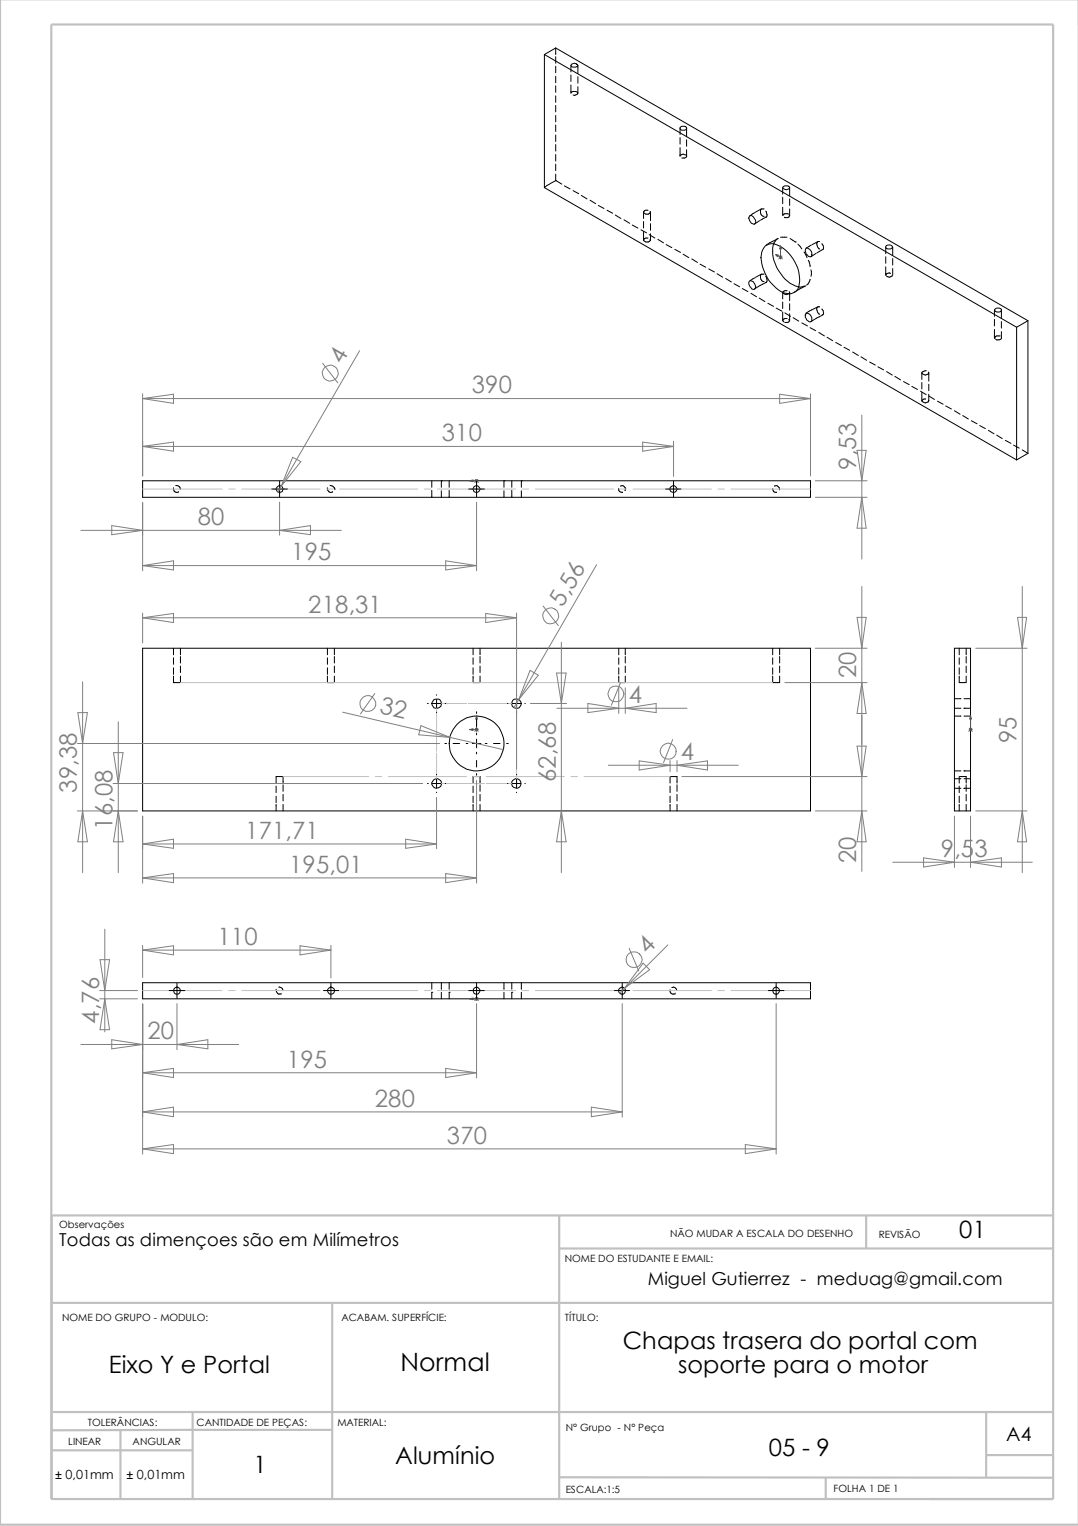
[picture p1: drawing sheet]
<svg xmlns="http://www.w3.org/2000/svg" width="210mm" height="297mm" viewBox="0 0 210 297" stroke-linecap="round" stroke-linejoin="round" font-family="sans-serif">
<g fill="none" stroke="#c0c0c0" stroke-width=".42">
<path d="M0 0v296.8h210M10 4.8h195.1v287h-195.1zM108.9 236.6v55.3M168.7 236.5v6.4M205.1 236.6h-195v55.3M10.1 253.6h195M64.7 253.6v38.3M108.9 243h96.2M10.3 274.9h194.8M23.5 278.4v13.2M37.2 278.3h27.4M37.5 278.3l-27.5 .1"/>
<path d="M37.5 274.9v17M192 274.8v12.8M10.2 282.3h27.3M108.9 287.6h96.2M160.8 287.6v4.2M192 283.2h13.1"/>
</g>
<g fill="none" stroke="#000" stroke-width=".19">
<path d="M106 10.6v25.9M106 10.6l92 53.1M108.2 9.3v1.3M108.2 11v1.3M108.2 12.9v1.3M108.2 14.8v1.3M108.2 16.7v1.3M108.2 18.7v1.2M108.2 9.3l-2.2 1.3M108.2 9.3l92 53.1M111.2 12.7v1.3M111.2 14.6v1.3"/>
<path d="M111.2 16.5v1.6M111.3 12.6v-.1a.86 .86 0 0 1 1.2 .2 .85 .85 0 0 1-1.3 0zM112.3 17.9a.9 .9 0 0 0-1.1 .2M112.4 17.9l.1 .2M112.5 18.1a.79 .79 0 0 1-.9 .4M112.5 12.7v1.6M112.5 14.9v1.3M112.5 16.9v1.2M106 36.5l92 53M107 35.8l-1 .7M108.2 35.1l1.2 .7M108.2 33.9v1.3l-1.1 .6"/>
<path d="M108.2 20.5v1.3M108.2 22.5v1.2M108.2 24.3v1.3M108.2 26.3v1.2M108.2 28.1v1.3M108.2 30.1v1.3M108.2 31.9v1.3M109.9 36.2l1.1 .6M111.6 37.1l1.1 .6M113.2 38l1.1 .7M114.9 39l1.1 .7M116.5 40l1.1 .6"/>
<path d="M132.4 24.9v1.3M132.4 26.8v1.3M132.4 28.7v1.7M132.6 24.7l.4-.1a.5 .5 0 0 1 .7 .5 .68 .68 0 0 1-.7 .3 .68 .68 0 0 1-.6-.6zM133.5 30.2l-.5-.2-.6 .3M133.6 30.2l.1 .1M133.7 29.2v1.3l-.4 .3h-.5M133.7 24.9v1.7M133.7 27.2v1.3M152.4 36.5v1.3M152.4 38.4v1.3M152.5 36.4l.6-.2a.52 .52 0 0 1 .7 .3 .75 .75 0 0 1-.7 .4 .75 .75 0 0 1-.7-.4z"/>
<path d="M153.8 36.5v1.6M153.8 38.7v1.3M118.2 40.9l1.1 .6M119.8 41.9l1.1 .6M121.5 42.8l1.1 .7M123.1 43.8l1.1 .6M124.8 44.7l1.1 .6M125.3 41.3l.2 .3M125.3 46.8l.2 .2M125.3 41.3v1.2M125.3 43.1v1.3M125.3 45.1v1.7"/>
<path d="M126 40.9h.1M126 46.3h.1M126 40.9a.52 .52 0 0 0-.7 .4M126 46.3l-.5 .1-.2 .4M126.4 45.7l1.1 .6M126.6 41.2l.1 .1M126.6 46.6l.1 .2M126.7 41.3l-.5 .4-.6-.1M126.7 46.8l-.5 .3-.6-.1M126.7 41.3v1.7M126.7 43.5v1.3M126.7 45.5v1.3"/>
<path d="M128.1 46.6l1.1 .7M129.7 47.6l1.1 .6M131.4 48.5l1.1 .6M133 49.5l1.1 .7M134.7 50.4l1.1 .7M136.3 51.4l1.1 .6M138 52.4l1.1 .5M139.6 53.3l1.1 .7M141.3 54.2l1.1 .7M142.9 55.2l1.1 .6M144.5 56.2l1.1 .6M145.9 54.8a.74 .74 0 0 1 1.1 .5 .56 .56 0 0 1 .1 .7 .56 .56 0 0 1-.7 .2l-.4-.4a.91 .91 0 0 1-.1-1z"/>
<path d="M146 42l.1-.1a1.34 1.34 0 0 1 1 1.6 .74 .74 0 0 1-1.1-.5 .72 .72 0 0 1 0-1zM146.2 57.1l1.1 .7M147.1 41.3l-1.1 .7M147.1 54l-1.1 .6M147.8 58l1.1 .7M147.9 43l-1 .6M148.3 40.7l-1.1 .6M148.3 53.4l-1.1 .6M148.6 42.1h.1M148.6 40.7h.1M148.6 54.8h.1M148.6 53.4h.1"/>
<path d="M148.6 40.7l-.4 .1a1.02 1.02 0 0 0 .4 1.3M148.6 53.4l-.4 .1a1.06 1.06 0 0 0 .4 1.3M149 47.9a2.48 2.48 0 0 1 3.1 .1 7.6 7.6 0 0 1 3.4 7.8 2.18 2.18 0 0 1-2.9 1.2 8 8 0 0 1-4.3-7.4 2.94 2.94 0 0 1 .7-1.7zM149.1 41.1l.2 .4a.48 .48 0 0 1-.2 .8l-1 .6M149.1 53.8l.2 .3a.64 .64 0 0 1-.1 .9M149.1 55h.1M149.2 55l-2.3 1.2M149.5 59l1.1 .6M151.1 60l1.1 .6M151.4 46.4l-.2 .2a4.3 4.3 0 0 0-.2 4.7 6.8 6.8 0 0 0 4.8 4.6l.9-.2M151.6 46.4l-2.4 1.3M152 46.2h1.2"/>
<path d="M152.4 56.9l.3 .3M152.4 40.3v1.6M152.4 56.9v1.3M152.4 58.8v1.3M153.1 56.6h.1M153.1 56.6l-.6 .2-.1 .1M153.6 41.7l-.8-.1-.4 .3M153.7 41.9h.1M153.7 56.8l.1 .1M153.8 41.9l-.2 .4h-.9M153.8 56.9l-.2 .3-.5 .1-.4-.1M153.8 40.7v1.2"/>
<path d="M153.8 56.9v1.6M153.8 59.1v1.3M153.8 46.4l1.1 .7M154.9 47.1h.1M155.4 47.5l.7 1M156.5 49.1l.6 1.1M156.9 55.7l-2.3 1.2M157 48.3a1.04 1.04 0 0 1 .9 .6 1.04 1.04 0 0 1-.1 1.1 1.1 1.1 0 0 1-.8-1.7zM157.4 50.7l.3 1.2M157.7 54.4l-.4 .9-.2 .2M157.9 52.5v1.3M158 47.7l-1 .6"/>
<path d="M158.9 49.3l-1 .7M159.3 47l-1.1 .6M159.3 59.7l-2.4 1.3M159.6 47h-.3a.63 .63 0 0 0-.1 1l.4 .5M159.6 59.7a.45 .45 0 0 0-.5 .2 .45 .45 0 0 0 0 .5l.2 .6 .3 .2M160 47.4l.1 .1a.91 .91 0 0 1 .2 1h-.2M160.1 48.6l-1 .6M172.5 53.5h.1M172.5 48.1v1.3M172.5 50v1.3M172.5 51.9v1.6M172.6 47.8l.3-.1a.56 .56 0 0 1 .8 .5 .7 .7 0 0 1-.7 .3 .7 .7 0 0 1-.5-.6z"/>
<path d="M173.4 53.2l-.3-.1-.6 .3M173.7 53.6l-.6 .4-.5-.2M173.8 48.1v1.6M173.8 50.3v1.3M173.8 52.3v1.2M152.4 62.3l.3 .4M152.4 60.7v1.6M152.8 60.9l1.1 .7M153.1 62h.1M153.1 62l-.4 .1-.3 .2M153.6 62.2l.2 .1M153.8 62.3l-.2 .4-.8 .1"/>
<path d="M153.8 61.1v1.2M154.4 61.8l1.1 .7M156.1 62.9l1.1 .5M157 61.1a1.02 1.02 0 0 1 1.1 1.4l-.2 .1a.99 .99 0 0 1-.9-.5 .99 .99 0 0 1 0-1zM157.7 63.8l1.1 .6M159.4 64.7l1.1 .7M160 60.1l.1 .1a.91 .91 0 0 1 .2 1h-.2M160.2 61.3l-2.3 1.3M161 65.6l1.1 .7M162.7 66.7l1.1 .6M164.3 67.6l1.1 .6M166 68.5l1.1 .7"/>
<path d="M167.6 69.5l1.1 .6M169.3 70.5l1.1 .6M170.9 71.4l1.1 .6M172.6 72.3l1.1 .7M174.2 73.3l1.1 .6M175.9 74.3l1.1 .6M177.5 75.2l1.1 .6M179.2 76.1l1.1 .7M179.5 72.6l.2 .2M179.5 78l.2 .3M179.5 72.6v1.3M179.5 74.5v1.2"/>
<path d="M179.5 76.4v1.6M180.2 72.2h.1M180.2 72.2l-.6 .2-.1 .2M180.3 77.7h-.4l-.4 .3M180.8 72.4v.2M180.8 77.9v.1M180.8 77.1l1.1 .7M180.8 72.6l-.1 .2-.5 .2-.4-.2M180.8 78l-.1 .3-.5 .1-.4-.1M180.8 72.6v1.6M180.8 74.8v1.3M180.8 76.7v1.3"/>
<path d="M182.5 78.1l1.1 .6M184.1 79l1.2 .6M185.8 80l1.1 .6M193.6 65.8h.1M193.6 60.3v1.3M193.6 62.2v1.2M193.6 64.1v1.7M193.9 60.1l.4-.1a.5 .5 0 0 1 .7 .5l-.4 .2a.56 .56 0 0 1-.9-.5zM194.6 65.4h.1M194.6 65.4h-.5l-.5 .4M195 64.5v1.4a.9 .9 0 0 1-1.1 .2M195 60.3v1.7"/>
<path d="M195 62.6v1.3M198 63.7v25.8M200.2 62.4l-2.2 1.3M200.2 62.4v25.9M27.8 93.6h130v3.2h-130zM33.8 94.9l.2 .8 .5 .2 .3-.2M34.2 94.5a.62 .62 0 0 1 .9 .7M52.9 95.2h3.1M54.4 93.7v3M63.8 94.9a.67 .67 0 0 0 .2 .8 .67 .67 0 0 0 .8 0M64.3 94.5h.1a.72 .72 0 0 1 .7 .7M65.1 95.2h.1"/>
<path d="M84.1 93.6v1.3M84.1 95.4v1.4M85.9 93.6h.1M85.9 93.6v1.3M85.9 95.5v1.3M87.5 93.6v1.3M87.5 95.4v1.4M91.3 95.2h3M92.8 93.7v3M98.1 93.6h.1M98.1 93.6v1.3M98.1 95.5v1.3"/>
<path d="M99.7 93.6v1.3M99.7 95.4v1.4M101.5 93.6h.1M101.5 93.6v1.3M101.5 95.5v1.3M120.5 95.1l.1 .6 .6 .1M120.8 94.6h.6l.4 .3-.1 .5M129.6 95.2h3M131.1 93.7v3M150.5 95.1l.1 .6 .6 .1M150.8 94.6h.6l.3 .3v.5M187.5 80.9l1.1 .7"/>
<path d="M189.1 81.9l1.1 .6M190.8 82.8l1.1 .6M192.4 83.8l1.1 .6M194.1 84.7l1.1 .7M195.7 85.7l1.1 .6M197.4 86.6l1.1 .6M199.1 87.6l1.1 .7M200.2 88.3l-2.2 1.2M27.8 126.2h130v31.6h-130zM33.8 131.6v1.3h1.3M33.8 126.2v1.3M33.8 128v1.3"/>
<path d="M33.8 130v1.3M35.1 126.2v1.3M35.1 127.8v1.3M35.1 129.7v1.2M35.1 131.6v1.3M63.8 131.6v1.3h1.2M63.8 126.2v1.3M63.8 128v1.3M63.8 130v1.3M65.1 126.2v1.3M65.1 127.8v1.3M65.1 129.7v1.2"/>
<path d="M65.1 131.6v1.3M83.2 136.9h.2M84.2 136.9h1.7M84.5 136.2a.95 .95 0 0 1 1.4 .4 .95 .95 0 0 1-.7 1.3 .95 .95 0 0 1-1.1-1zM85 135.2v.1M85 136.2v1.6M85 138.6v.1M86.7 136.9h.1M92.1 131.6v1.3h1.3M92.1 126.2v1.3M92.1 128v1.3M92.1 130v1.3"/>
<path d="M92.8 138.5v.4M93.5 126.2v1.3M93.5 127.8v1.3M93.5 129.7v1.2M93.5 131.6v1.3M98.8 136.9h.1M99.7 136.9h1.7M100.6 135.2v.1M100.6 136.2v1.6M100.6 138.6v.1M102.2 136.9h.1M120.5 131.6v1.3h1.3v-1.3"/>
<path d="M120.5 126.2v1.3M120.5 128v1.3M120.5 130v1.3M121.8 126.2v1.3M121.8 127.8v1.3M121.8 129.7v1.2M150.5 131.6v1.3h1.3v-1.3M150.5 126.2v1.3M150.5 128v1.3M150.5 130v1.3M151.8 126.2v1.3M151.8 127.8v1.3"/>
<path d="M151.8 129.7v1.2M185.8 136h1.3M185.8 137.9h1.3M185.8 139.4h1.3M185.8 126.2h3.2v31.6h-3.2zM186.8 131.6v1.3h1.2M186.8 126.2v1.3M186.8 128v1.3M186.8 130v1.3M187.7 137.9h.1M187.7 136h1.3M187.7 137.9h1.3"/>
<path d="M187.7 139.4h1.3M188.1 126.2v1.3M188.1 127.8v1.3M188.1 129.7v1.2M188.1 131.6v1.3M53.8 152.4v-1.2h1.3v1.2M53.8 153v1.3M53.8 155v1.2M53.8 156.6v1.2M55.1 152.8v1.2M55.1 154.6v1.3M55.1 156.6v1.2"/>
<path d="M83.2 152.5h.2M84.2 152.5h1.7M85 150.7v.1M85 151.7v1.7M85 154.2v.1M86.6 144.7h.4M86.7 152.5h.1M88.2 144.7h1.3M90.8 144.7h.3M91.9 144.7h1.7M92.1 152.4v-1.2h1.4v1.2M92.1 153v1.3"/>
<path d="M92.1 155v1.2M92.1 156.6v1.2M92.8 140.2v1.2M92.8 142.7v.3M92.8 143.9v1.7M92.8 146.4v.4M92.8 148v1.3M92.8 150.6v.3M93.5 152.8v1.2M93.5 154.6v1.3M93.5 156.6v1.2M94.5 144.7h.3"/>
<path d="M96.1 144.7h1.3M98.6 144.7h.4M98.8 152.5h.1M99.7 152.5h1.7M100.6 150.7v.1M100.6 151.7v1.7M100.6 154.2v.1M102.2 152.5h.1M130.5 152.4v-1.2h1.3v1.2M130.5 153v1.3M130.5 155v1.2M130.5 156.6v1.2"/>
<path d="M131.8 152.8v1.2M131.8 154.6v1.3M131.8 156.6v1.2M185.8 151.6h1.3M185.8 153.4h1.3M185.8 150.1h1.3M186.8 151.2v1.2M186.8 153v1.3M186.8 155v1.2M186.8 156.6v1.2M186.9 151.2h1.2v1.2M187.7 153.4h.1"/>
<path d="M187.7 150.1h.1M187.7 151.6h1.3M187.7 153.4h1.3M187.7 150.1h1.3M188.1 152.8v1.2M188.1 154.6v1.3M188.1 156.6v1.2M27.8 191.3h130v3.1h-130zM32.9 192.8h3.1M34.5 191.4v2.9M53.8 192.6v.5l.4 .4 .6-.1M54.3 192.1h.1a.57 .57 0 0 1 .6 .7"/>
<path d="M63 192.8h3M64.4 191.4v2.9M84.1 193.2h.1M84.1 191.3v1.3M84.1 193.2v1.2M85.9 191.3v1.3M85.9 193.2v1.2M87.5 193.2h.1M87.5 191.3v1.3M87.5 193.2v1.2M91.3 192.8h3M92.8 191.4v2.9"/>
<path d="M98.1 191.3v1.3M98.1 193.2v1.2M99.7 193.2h.1M99.7 191.3v1.3M99.7 193.2v1.2M101.5 191.3v1.3M101.5 193.2v1.2M119.6 192.8h3M121.2 191.4v2.9M130.5 192.6v.5l.4 .4h.5l.1-.2M130.8 192.2h.6l.3 .5M149.6 192.8h3.1"/>
<path d="M151.1 191.4v2.9"/>
<circle cx="54.5" cy="95.2" r=".68"/>
<circle cx="92.8" cy="95.2" r=".66"/>
<circle cx="131.1" cy="95.2" r=".68"/>
<circle cx="100.6" cy="136.9" r=".94"/>
<circle cx="85" cy="152.5" r=".91"/>
<circle cx="92.8" cy="144.7" r="5.3"/>
<circle cx="100.6" cy="152.5" r=".91"/>
<circle cx="34.5" cy="192.8" r=".68"/>
<circle cx="64.5" cy="192.8" r=".68"/>
<circle cx="92.8" cy="192.8" r=".66"/>
<circle cx="121.1" cy="192.8" r=".66"/>
<circle cx="151.1" cy="192.8" r=".66"/>
</g>
<g fill="#00f" stroke="#00f" stroke-width=".19">
<path d="M91.4 194.4l.7-.1v.3z"/>
<path d="M189 139.3l.1 .7h-.3z"/>
<path d="M91.4 142l.7-.2v.4z"/>
<path d="M92.8 139.3l.2 .7h-.4z"/>
<path d="M151 49.6h.6l-.2 .4z"/>
<path d="M152 47.9l.1 .6h-.3z"/>
<path d="M91.4 93.6l.7-.2v.4z"/>
</g>
<g fill="none" stroke="#00f" stroke-width=".19">
<path d="M151 49.6l1 .5M151.7 50.1h.6M151.7 49.8l.6 .6M152 47.9v2.5M152.2 49.8l-.6 .6M91.4 93.6h1.7M92.5 93.3l.6 .6M92.8 93.6h.1M92.8 93.3v.6M93 93.3l-.5 .6M92.8 139.3v3.1M189 139.3v3.1"/>
<path d="M91.4 142h1.7M92.5 141.8l.6 .6M93 141.8l-.5 .6M188.7 142h.6M188.7 141.8l.6 .6M189 142h.1M189.2 141.8l-.6 .6M91.4 194.4h1.7M92.5 194.2l.6 .6M92.8 194.4h.1M92.8 194.2v.6M93 194.2l-.5 .6"/>
</g>
<g fill="none" stroke="#c0c0c0" stroke-width=".19">
<path d="M27.8 95.2h15.5M44.5 95.2h1.3M47.1 95.2h15.2M63.6 95.2h1.3M66.1 95.2h15.3M82.6 95.2h1.3M85.2 95.2h15.2M101.7 95.2h1.3M104.2 95.2h15.3M120.7 95.2h1.3M123.3 95.2h15.2M139.8 95.2h1.3"/>
<path d="M142.3 95.2h15.5M35.1 132.9h115.4M90.8 136.9h-5.8v9.3M91.2 136.9h9.4v5.9M55.1 151.2h16.7M73.1 151.2h1.2M75.6 151.2h15.2M85 146.6v5.9h9.3M92.1 151.2h1.3M94.7 151.2h15.2M100.6 143.1v9.4h-5.9M111.2 151.2h1.2"/>
<path d="M113.7 151.2h16.8M27.8 192.8h15.5M44.5 192.8h1.3M47.1 192.8h15.2M63.6 192.8h1.3M66.1 192.8h15.3M82.6 192.8h1.3M85.2 192.8h15.2M101.7 192.8h1.3M104.2 192.8h15.3M120.7 192.8h1.3M123.3 192.8h15.2"/>
<path d="M139.8 192.8h1.3M142.3 192.8h15.5"/>
</g>
<g fill="none" stroke="#808080" stroke-width=".19">
<path d="M27.8 76.7v16M27.8 77.6l6-.9v1.8zM27.8 77.6h130M62.8 70.7l3 3.8M70 68.3l-15.2 26.3M151.8 76.7l6 .9-6 .9zM157.8 76.7v16M27.8 97.8v13.3M27.8 86.9l6-.9v1.8zM27.8 86.9h103.3M54.4 97.7v6.5M54.8 94.6l-.7 1.2"/>
<path d="M57 89l1.6 .9-3.8 4.7zM92.8 97.7v13.4M125.1 86l6 .9-6 .9zM131.1 85.9v6.8M158.7 96.8h10.1M158.7 93.6h10.1M166.9 87.7h1.8l-.9 5.9zM167.8 80.8v28M167.8 96.8l.9 6h-1.8zM15.7 103.2h50.8M21.8 102.3l6 .9-6 .9zM27.8 119.3v5.9"/>
<path d="M27.8 110.1l6-.9v1.7zM27.8 110.1h65M54.4 103.2l6.1-.9v1.8zM86.8 109.2l6 .9-6 .8zM94.6 119.4l6 .9-6 .9zM100.6 119.3v30.4M105.7 118l3 3.8M116.2 109.9l-15.2 26.3M167.8 114.2v55.4M199.1 114.2v55.7M15.2 138.7h1.8l-.9 6zM16.1 132.7v37.2"/>
<path d="M27.8 120.3h72.8M27.8 120.3l6-.9v1.8zM66.7 138.6l20.9 4.9M73 135l-2.8 4M101 136.2l-.9 1.6M103.2 130.5l1.6 .9-3.8 4.8zM103.3 136.9h7M108.4 131h1.8l-.9 5.9zM108.5 137.9h25.3M109.3 125v44.9M114.5 136.9l6 1-6 .8zM120.5 133.9v5"/>
<path d="M120.8 132.9l-1.8 4.4M121.8 133.9v5M121.8 137.9l6-1v1.8zM152.8 132.9h16M158.7 126.2h10.1M166.9 120.2h1.8l-.9 6zM167.8 132.9l.9 6h-1.8zM190 126.2h10M198.1 120.2h1.8l-.8 6zM15.1 157.8h11.7M15.1 144.7h70.5M16.1 157.8l.9 6.1h-1.8z"/>
<path d="M22 152.5h60.3M22.1 146.5h1.9l-1 6zM23 157.8l1 6.1h-1.9zM23 140.5v29.4M27.8 158.9v13M82 141.3l5.6 2.2-6.1-.5zM85 155.2v10M87.6 143.5l10.4 2.4M92.8 151.9v20M109.3 157.8l.9 6.1h-1.8zM118.4 149h25.4M124.5 148.1l6 .9-6 .9z"/>
<path d="M130.5 148v2.2M131 144l-1.8 4.4M131.8 148v2.2M131.8 149l6-.9v1.8zM132.8 151.2h36M158.7 157.8h10.1M166.9 145.2h1.8l-.9 6zM167.8 157.8l.9 6.1h-1.8zM185.8 158.9v10M189 158.9v10M190 157.8h10M199.1 157.8l.8 6.1h-1.8z"/>
<path d="M27.8 170.9l6-.9v1.8zM27.8 164.3l6-.9v1.7zM27.8 164.3h57.2M27.8 170.9h65M79 163.4l6 .9-6 .8zM86.8 170l6 .9-6 .9zM173.8 167.8h27.2M179.8 167l6 .8-6 1zM189 167.8l6-.8v1.8zM19.4 194.4h7.4M19.4 192.8h7.4M19.5 186.8h1.8l-.9 6z"/>
<path d="M20.4 180.9v20M20.4 194.4l.9 6h-1.8zM27.8 184v6.3M27.8 195.4v29.2M27.8 184.9l6-.8v1.8zM27.8 184.9h36.6M34.5 195.4v8.9M58.4 184.1l6 .8-6 1zM64.4 184v6.4M92.8 195.4v14.4M121.2 195.4v22.1M122.5 184.6l1.9 4.4"/>
<path d="M125.2 187.5l1.3 1.3-4.9 3.6zM130 183.9l-9.4 9.4M151.1 195.4v29.2M15.7 203.3h30.8M21.8 202.4l6 .9-6 .9zM27.8 208.8l6-.8v1.7zM27.8 216.4l6-.9v1.9zM27.8 216.4h93.4M27.8 208.8h65M34.5 203.3l6-.9v1.8zM86.8 208l6 .8-6 .9zM115.1 215.5l6.1 .9-6.1 1z"/>
<path d="M27.8 223.6l6-.8v1.8zM27.8 223.6h123.3M145.1 222.8l6 .8-6 1z"/>
<circle cx="64.3" cy="72.6" r="1.55"/>
<circle cx="107.2" cy="119.9" r="1.55"/>
<circle cx="71.6" cy="137" r="1.58"/>
<circle cx="119.9" cy="135.1" r="1.58"/>
<circle cx="130.1" cy="146.2" r="1.54"/>
<circle cx="123.4" cy="186.8" r="1.54"/>
</g>
<text font-size="4.9" x="78" y="266.8">Normal</text>
<g font-size="4.7" fill="#808080">
<text x="66.6" y="71.1" transform="rotate(-60 66.6 71.1)">4</text>
<text x="91.9" y="76.6">390</text>
<text x="86" y="85.9">310</text>
<text x="166.7" y="91.5" transform="rotate(-90 166.7 91.5)">9,53</text>
<text x="38.5" y="102.2">80</text>
<text x="56.7" y="109.1">195</text>
<text x="60" y="119.2">218,31</text>
<text x="109.6" y="118.4" transform="rotate(-60 109.6 118.4)">5,56</text>
<text x="122.4" y="136.8">4</text>
<text x="166.7" y="132" transform="rotate(-90 166.7 132)">20</text>
<text x="73.7" y="138.7" transform="rotate(13 73.7 138.7)">32</text>
<text x="132.6" y="147.9">4</text>
<text x="198" y="144.6" transform="rotate(-90 198 144.6)">95</text>
<text x="15" y="154.3" transform="rotate(-90 15 154.3)">39,38</text>
<text x="108.2" y="152.3" transform="rotate(-90 108.2 152.3)">62,68</text>
<text x="21.9" y="161.5" transform="rotate(-90 21.9 161.5)">16,08</text>
<text x="47.8" y="163.3">171,71</text>
<text x="183.2" y="166.8">9,53</text>
<text x="56.3" y="169.9">195,01</text>
<text x="166.7" y="168" transform="rotate(-90 166.7 168)">20</text>
<text x="42.3" y="183.9">110</text>
<text x="126.1" y="185.9" transform="rotate(-45 126.1 185.9)">4</text>
<text x="19.3" y="199.2" transform="rotate(-90 19.3 199.2)">4,76</text>
<text x="28.7" y="202.3">20</text>
<text x="55.9" y="207.8">195</text>
<text x="73" y="215.4">280</text>
<text x="87" y="222.6">370</text>
</g>
<g font-size="4.7">
<text x="186.8" y="240.9">01</text>
<text x="121.2" y="262.7">Chapas trasera do portal com</text>
<text x="21.2" y="267.2">Eixo Y e Portal</text>
<text x="132.1" y="267.2">soporte para o motor</text>
<text x="49.4" y="286.8">1</text>
<text x="77" y="285">Alumínio</text>
<text x="149.7" y="283.5">05 - 9</text>
</g>
<text font-size="3.8" x="195.9" y="280.4">A4</text>
<g font-size="3.5">
<text x="11.5" y="242.5">Todas as dimençoes são em Milímetros</text>
<text x="126.2" y="250.2">Miguel Gutierrez - meduag@gmail.com</text>
</g>
<g font-size="2.5">
<text x="10.8" y="287.8">± 0,01mm</text>
<text x="24.6" y="287.8">± 0,01mm</text>
</g>
<g font-size="1.9">
<text x="11.5" y="239.1">Observações</text>
<text x="110" y="245.6">NOME DO ESTUDANTE E EMAIL:</text>
<text x="130.5" y="240.8">NÃO MUDAR A ESCALA DO DESENHO</text>
<text x="171.1" y="241.1">REVISÃO</text>
<text x="12.1" y="257.1">NOME DO GRUPO - MODULO:</text>
<text x="66.5" y="257.1">ACABAM. SUPERFÍCIE:</text>
<text x="110" y="257.2">TÍTULO:</text>
<text x="13.3" y="281.2">LINEAR</text>
<text x="17.1" y="277.5">TOLERÂNCIAS:</text>
<text x="25.8" y="281.2">ANGULAR</text>
<text x="38.3" y="277.5">CANTIDADE DE PEÇAS:</text>
<text x="65.7" y="277.5">MATERIAL:</text>
<text x="110.2" y="278.6">N° Grupo - N° Peça</text>
<text x="110.2" y="290.6">ESCALA:1:5</text>
<text x="162.3" y="290.4">FOLHA 1 DE 1</text>
</g>
</svg>
